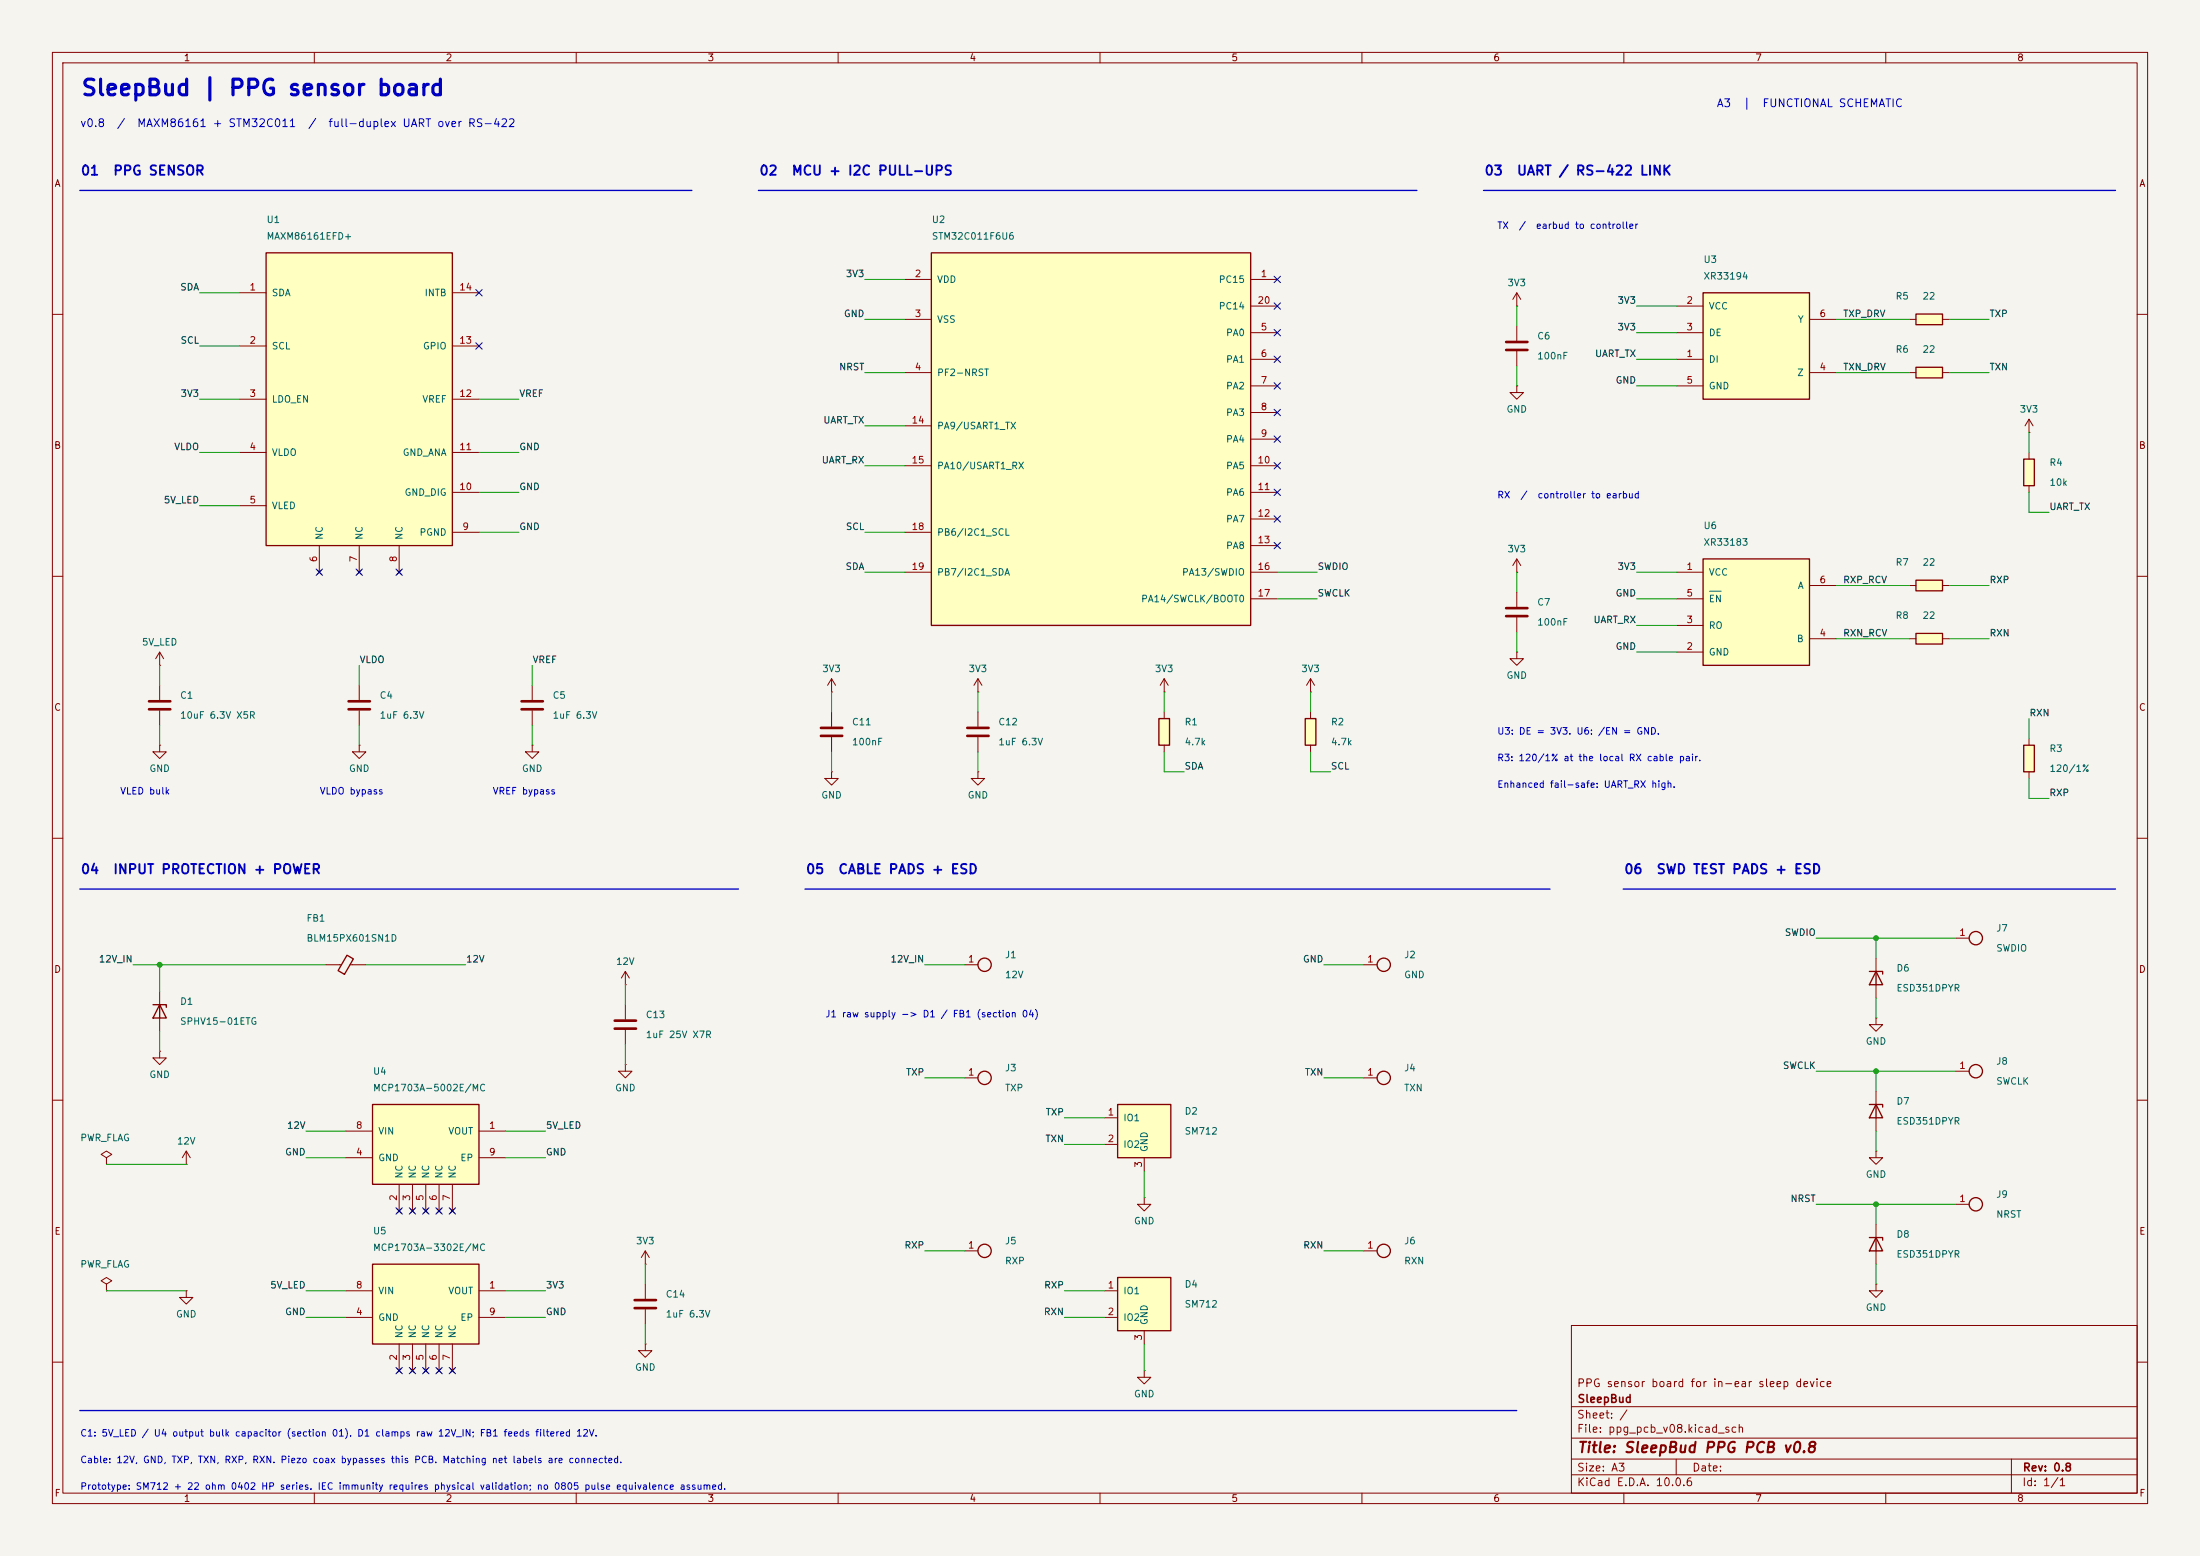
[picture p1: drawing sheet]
<svg xmlns="http://www.w3.org/2000/svg" width="420mm" height="297mm" viewBox="0 0 420 297" stroke-linecap="round" stroke-linejoin="round" font-family="sans-serif">
<path d="M0 0h420v297h-420z" fill="#f5f4ef" stroke="#f5f4ef" stroke-width=".19"/>
<g fill="none" stroke="#840000" stroke-width=".19">
<path d="M10 10h400v277h-400zM12 12h396v273h-396zM60 10v2M110 10v2M160 10v2M210 10v2M260 10v2M310 10v2M360 10v2M10 60h2M408 60h2M10 110h2"/>
<path d="M408 110h2M30.5 130.8v2.8M30.5 135.6v2.8M10 160h2M408 160h2M10 210h2M408 210h2M300 253h108v32h-108zM10 260h2M300 278.5h108M300 274.5h108M300 268.5h108"/>
<path d="M320 278.5v3M384 278.5v6.5M408 260h2M60 285v2M110 285v2M160 285v2M210 285v2M260 285v2M300 281.5h108M310 285v2M360 285v2"/>
</g>
<path d="M28.4 133.9h4.1M28.4 135.4h4.1" fill="none" stroke="#840000" stroke-width=".51"/>
<path d="M71.1 210.8h20.3v15.3h-20.3z" fill="#ffffc2"/>
<path d="M29.2 191.8h2.5v.5M30.5 191.8l1.2 2.5h-2.5zM30.5 191.8v2.5M66.2 182.3l1.3 .7-1.7 3-1.3-.7zM71.1 210.8h20.3v15.3h-20.3z" fill="none" stroke="#840000" stroke-width=".25"/>
<g fill="none" stroke="#840000" stroke-width=".19">
<path d="M185.9 130.8l.8-1.3 .8 1.3M186.7 132.1h.1M186.7 129.5v2.6M186.7 135.9v2.8M185.4 148.6h2.6l-1.3 1.3zM186.7 147.3h.1M186.7 140.7v2.8M186.7 147.3v1.3M30.5 189.2v2.6M30.5 194.3v2.6M62.2 184.2h3M66.8 184.2h3"/>
<path d="M356.9 195.6h2.5l-1.3 1.3zM358.1 194.3h.1M358.1 194.3v1.3M29.2 201.9h2.5l-1.2 1.3zM30.5 200.7h.1M30.5 200.7v1.2M66 215.9h5.1M91.4 215.9h5.1M66 221h5.1M75.8 230.8l.8 .7M76.2 226.1v5M76.6 230.8l-.8 .7"/>
<path d="M78.4 230.8l.7 .7M78.7 226.1v5M79.1 230.8l-.7 .7M80.9 230.8l.8 .7M81.3 226.1v5M81.7 230.8l-.8 .7M83.4 230.8l.8 .7M83.8 226.1v5M84.2 230.8l-.8 .7M86 230.8l.7 .7M86.4 226.1v5M86.7 230.8l-.7 .7"/>
<path d="M91.4 221h5.1"/>
</g>
<path d="M184.7 138.9h4M184.7 140.5h4" fill="none" stroke="#840000" stroke-width=".51"/>
<path d="M365.8 120.9h5v2h-5z" fill="#ffffc2"/>
<path d="M365.8 120.9h5v2h-5zM356.9 210.8h2.5v.5M358.1 210.8l1.3 2.6h-2.5zM358.1 210.8v2.6" fill="none" stroke="#840000" stroke-width=".25"/>
<g fill="none" stroke="#840000" stroke-width=".19">
<path d="M288.8 108l.8-1.3 .7 1.3M289.6 109.2h.1M289.6 106.7v2.5M29.7 125.7l.8-1.2 .7 1.2M30.5 127h.1M30.5 124.5v2.5M158 130.8l.7-1.3 .8 1.3M158.7 132.1h.1M158.7 129.5v2.6M158.7 135.9v2.8M364.5 121.9h1.3M370.8 121.9h1.3"/>
<path d="M29.2 143.5h2.5l-1.2 1.3zM30.5 142.2h.1M30.5 142.2v1.3M157.5 148.6h2.5l-1.3 1.3zM158.7 147.3h.1M158.7 140.7v2.8M158.7 147.3v1.3M358.1 219.7h.1M358.1 208.3v2.5M358.1 213.4v2.5M358.1 219.7v1.3M356.9 221h2.5l-1.3 1.2z"/>
</g>
<path d="M156.7 138.9h4.1M156.7 140.5h4.1" fill="none" stroke="#840000" stroke-width=".51"/>
<path d="M221.2 137.2h2.1v5h-2.1z" fill="#ffffc2"/>
<g fill="none" stroke="#840000" stroke-width=".25">
<path d="M221.2 137.2h2.1v5h-2.1z"/>
<circle cx="377.2" cy="229.9" r="1.27"/>
</g>
<g fill="none" stroke="#840000" stroke-width=".19">
<path d="M68.6 130.8v2.8M68.6 135.6v2.8M222.2 135.9v1.3M100.3 143.5h2.6l-1.3 1.3zM101.6 142.2h.1M101.6 142.2v1.3M222.2 142.2v1.3M20.3 221l1-.7-1-.6-1 .6 1 .7v1.2M20.3 222.2h.1M123.2 238.8v2.5M373.4 229.9h2.5M20.3 245.1l1-.6-1-.7-1 .7 1 .6v1.3"/>
<path d="M20.3 246.4h.1M121.9 257.8h2.6l-1.3 1.3zM122.4 240l.8-1.2 .8 1.2M123.2 256.5h.1M123.2 241.3h.1M123.2 245.1v2.8M123.2 249.9v2.8M123.2 256.5v1.3"/>
</g>
<path d="M66.5 133.9h4.1M66.5 135.4h4.1M121.2 248.2h4M121.2 249.7h4" fill="none" stroke="#840000" stroke-width=".51"/>
<path d="M386.3 142.2h2.1v5.1h-2.1z" fill="#ffffc2"/>
<path d="M386.3 142.2h2.1v5.1h-2.1z" fill="none" stroke="#840000" stroke-width=".25"/>
<path d="M387.3 141v1.2M387.3 147.3v1.3M35.6 219.7v2.5M34.8 221l.8-1.3 .7 1.3M35.6 222.2h.1M34.3 247.6h2.5l-1.2 1.3zM35.6 246.4h.1M35.6 246.4v1.2" fill="none" stroke="#840000" stroke-width=".19"/>
<path d="M71.1 241.3h20.3v15.2h-20.3z" fill="#ffffc2"/>
<path d="M71.1 241.3h20.3v15.2h-20.3z" fill="none" stroke="#840000" stroke-width=".25"/>
<g fill="none" stroke="#840000" stroke-width=".19">
<path d="M66 246.4h5.1M66 251.5h5.1M76.2 256.5v5.1M78.7 256.5v5.1M81.3 256.5v5.1M83.8 256.5v5.1M86.4 256.5v5.1M91.4 246.4h5.1M91.4 251.5h5.1M75.8 261.2l.8 .8M76.6 261.2l-.8 .8M78.4 261.2l.7 .8"/>
<path d="M79.1 261.2l-.7 .8M80.9 261.2l.8 .8M81.7 261.2l-.8 .8M83.4 261.2l.8 .8M84.2 261.2l-.8 .8M86 261.2l.7 .8M86.7 261.2l-.7 .8"/>
</g>
<path d="M325.1 106.7h20.3v20.3h-20.3z" fill="#ffffc2"/>
<g fill="none" stroke="#840000" stroke-width=".25">
<path d="M325.1 106.7h20.3v20.3h-20.3zM356.9 185.4h2.5v.5M358.1 185.4l1.3 2.6h-2.5zM358.1 185.4v2.6M356.9 236.2h2.5v.5M358.1 236.2l1.3 2.6h-2.5zM358.1 236.2v2.6"/>
<circle cx="377.2" cy="179.1" r="1.27"/>
<circle cx="264.2" cy="184.1" r="1.27"/>
<circle cx="264.2" cy="205.7" r="1.27"/>
<circle cx="377.2" cy="204.5" r="1.27"/>
</g>
<g fill="none" stroke="#840000" stroke-width=".19">
<path d="M289.6 113v2.8M289.6 117.9v2.8M320 109.2h5.1M320 119.4h5.1M320 114.3h5.1M345.4 111.8h5.1M288.3 125.7h2.5l-1.2 1.3zM289.6 124.5h.1M289.6 124.5v1.2M320 124.5h5.1M345.4 121.9h5.1M373.4 179.1h2.5"/>
<path d="M118.6 186.7l.8-1.3 .7 1.3M119.4 188h.1M119.4 185.4v2.6M119.4 191.8v2.8M119.4 196.6v2.8M260.3 184.2h2.6M358.1 182.9v2.5M358.1 188v2.5M118.1 204.5h2.5l-1.2 1.2zM119.4 203.2h.1M119.4 203.2v1.3M260.3 205.7h2.6"/>
<path d="M373.4 204.5h2.5M358.1 233.7v2.5M358.1 238.8v2.5M356.9 246.4h2.5l-1.3 1.2zM358.1 245.1h.1M358.1 245.1v1.3M217.2 262.9h2.5l-1.3 1.3zM218.4 261.6h.1M218.4 261.6v1.3"/>
</g>
<path d="M326.4 112.9h2.2" fill="none" stroke="#006464" stroke-width=".19"/>
<path d="M287.5 116.1h4.1M287.5 117.6h4.1M117.3 194.8h4.1M117.3 196.3h4.1" fill="none" stroke="#840000" stroke-width=".51"/>
<path d="M213.4 210.8h10.1v10.2h-10.1z" fill="#ffffc2"/>
<path d="M213.4 210.8h10.1v10.2h-10.1z" fill="none" stroke="#840000" stroke-width=".25"/>
<path d="M210.8 213.4h2.6M210.8 218.4h2.6M218.4 221v2.5" fill="none" stroke="#840000" stroke-width=".19"/>
<path d="M249.2 137.2h2v5h-2z" fill="#ffffc2"/>
<path d="M249.2 137.2h2v5h-2z" fill="none" stroke="#840000" stroke-width=".25"/>
<path d="M249.4 130.8l.8-1.3 .8 1.3M250.2 132.1h.1M250.2 129.5v2.6M250.2 135.9v1.3M250.2 142.2v1.3M217.2 229.9h2.5l-1.3 1.2zM218.4 228.6h.1M218.4 228.6v1.3" fill="none" stroke="#840000" stroke-width=".19"/>
<path d="M365.8 110.7h5v2.1h-5z" fill="#ffffc2"/>
<path d="M365.8 110.7h5v2.1h-5z" fill="none" stroke="#840000" stroke-width=".25"/>
<path d="M364.5 111.8h1.3M370.8 111.8h1.3" fill="none" stroke="#840000" stroke-width=".19"/>
<path d="M365.8 59.9h5v2.1h-5z" fill="#ffffc2"/>
<path d="M365.8 59.9h5v2.1h-5z" fill="none" stroke="#840000" stroke-width=".25"/>
<path d="M364.5 61h1.3M370.8 61h1.3" fill="none" stroke="#840000" stroke-width=".19"/>
<path d="M177.8 48.3h61v71.1h-61z" fill="#ffffc2"/>
<path d="M177.8 48.3h61v71.1h-61z" fill="none" stroke="#840000" stroke-width=".25"/>
<g fill="none" stroke="#840000" stroke-width=".19">
<path d="M172.7 53.3h5.1M238.8 53.3h5M238.8 58.4h5M172.7 61h5.1M172.7 71.1h5.1M238.8 63.5h5M238.8 68.6h5M238.8 73.7h5M238.8 78.7h5M172.7 88.9h5.1M172.7 81.3h5.1M238.8 83.8h5"/>
<path d="M238.8 88.9h5M238.8 94h5M238.8 99.1h5M172.7 109.2h5.1M172.7 101.6h5.1M238.8 104.1h5M238.8 109.2h5M238.8 114.3h5"/>
</g>
<path d="M386.3 87.6h2.1v5.1h-2.1z" fill="#ffffc2"/>
<path d="M386.3 87.6h2.1v5.1h-2.1z" fill="none" stroke="#840000" stroke-width=".25"/>
<path d="M386.6 81.3l.7-1.3 .8 1.3M387.3 82.6h.1M387.3 80v2.6M387.3 86.4v1.2M387.3 92.7v1.3" fill="none" stroke="#840000" stroke-width=".19"/>
<path d="M365.8 70.1h5v2h-5z" fill="#ffffc2"/>
<g fill="none" stroke="#840000" stroke-width=".25">
<path d="M365.8 70.1h5v2h-5z"/>
<circle cx="188" cy="205.7" r="1.27"/>
<circle cx="188" cy="238.8" r="1.27"/>
<circle cx="264.2" cy="238.8" r="1.27"/>
</g>
<path d="M364.5 71.1h1.3M370.8 71.1h1.3M184.1 205.7h2.6M184.1 238.8h2.6M260.3 238.8h2.6" fill="none" stroke="#840000" stroke-width=".19"/>
<path d="M325.1 55.9h20.3v20.3h-20.3z" fill="#ffffc2"/>
<g fill="none" stroke="#840000" stroke-width=".25">
<path d="M325.1 55.9h20.3v20.3h-20.3z"/>
<circle cx="188" cy="184.1" r="1.27"/>
</g>
<path d="M320 58.4h5.1M320 68.6h5.1M320 63.5h5.1M320 73.7h5.1M345.4 71.1h5.1M345.4 61h5.1M184.1 184.2h2.6" fill="none" stroke="#840000" stroke-width=".19"/>
<path d="M213.4 243.8h10.1v10.2h-10.1z" fill="#ffffc2"/>
<path d="M213.4 243.8h10.1v10.2h-10.1z" fill="none" stroke="#840000" stroke-width=".25"/>
<path d="M288.3 74.9h2.5l-1.2 1.3zM289.6 73.7h.1M289.6 73.7v1.2M101.6 130.8v2.8M101.6 135.6v2.8M67.3 143.5h2.5l-1.2 1.3zM68.6 142.2h.1M68.6 142.2v1.3M210.8 246.4h2.6M210.8 251.5h2.6M218.4 254v2.5" fill="none" stroke="#840000" stroke-width=".19"/>
<path d="M99.6 133.9h4M99.6 135.4h4" fill="none" stroke="#840000" stroke-width=".51"/>
<path d="M50.8 48.3h35.6v55.8h-35.6z" fill="#ffffc2"/>
<path d="M50.8 48.3h35.6v55.8h-35.6z" fill="none" stroke="#840000" stroke-width=".25"/>
<g fill="none" stroke="#840000" stroke-width=".19">
<path d="M45.7 55.9h5.1M86.4 55.9h5M288.8 57.2l.8-1.3 .7 1.3M289.6 58.4h.1M289.6 55.9v2.5M45.7 66h5.1M45.7 76.2h5.1M86.4 66h5M86.4 76.2h5M289.6 62.2v2.8M289.6 67.1v2.8M45.7 86.4h5.1"/>
<path d="M45.7 96.5h5.1M86.4 86.4h5M86.4 94h5M60.6 108.8l.7 .8M61 104.1v5.1M61.3 108.8l-.7 .8M68.2 108.8l.8 .8M68.6 104.1v5.1M69 108.8l-.8 .8M75.8 108.8l.8 .8M76.2 104.1v5.1M76.6 108.8l-.8 .8"/>
<path d="M86.4 101.6h5M221.5 130.8l.7-1.3 .8 1.3M222.2 132.1h.1M222.2 129.5v2.6"/>
</g>
<path d="M287.5 65.3h4.1M287.5 66.8h4.1" fill="none" stroke="#840000" stroke-width=".51"/>
<path d="M15.2 36.4h116.9M144.8 36.4h125.7M283.2 36.4h120.7M15.2 169.7h125.8M153.7 169.7h142.2M309.9 169.7h94M15.2 269.2h274.4" fill="none" stroke="#0000c2" stroke-width=".25"/>
<g fill="none" stroke="#009600" stroke-width=".19">
<path d="M38.1 55.9h7.6M165.1 53.3h7.6M289.6 58.4v3.8M312.4 58.4h7.6M38.1 66h7.6M38.1 76.2h7.6M91.4 76.2h7.7M165.1 61h7.6M165.1 71.1h7.6M289.6 69.9v3.8M312.4 73.7h7.6M312.4 63.5h7.6"/>
<path d="M312.4 68.6h7.6M350.5 61h14M350.5 71.1h14M372.1 61h7.6M372.1 71.1h7.6M38.1 86.4h7.6M38.1 96.5h7.6M91.4 94h7.7M91.4 86.4h7.7M165.1 88.9h7.6M165.1 81.3h7.6M387.3 82.6v3.8"/>
<path d="M387.3 94v3.8h3.9M91.4 101.6h7.7M165.1 109.2h7.6M165.1 101.6h7.6M243.8 114.3h7.7M243.8 109.2h7.7M289.6 109.2v3.8M312.4 114.3h7.6M312.4 109.2h7.6M312.4 119.4h7.6M350.5 111.8h14M372.1 111.8h7.6"/>
<path d="M30.5 127v3.8M30.5 138.4v3.8M68.6 127v3.8M68.6 138.4v3.8M101.6 127v3.8M101.6 138.4v3.8M158.7 132.1v3.8M186.7 132.1v3.8M222.2 132.1v3.8M250.2 132.1v3.8M289.6 120.7v3.8M312.4 124.5h7.6"/>
<path d="M350.5 121.9h14M372.1 121.9h7.6M387.3 137.2v3.8M158.7 143.5v3.8M186.7 143.5v3.8M222.2 143.5v3.8h3.9M250.2 143.5v3.8h3.8M387.3 148.6v3.8h3.9M346.7 179.1h26.7M358.1 179.1v3.8M25.4 184.2h36.8M30.5 184.2v5"/>
<path d="M30.5 196.9v3.8M69.8 184.2h19.1M119.4 188v3.8M119.4 199.4v3.8M176.5 184.2h7.6M252.7 184.2h7.6M358.1 190.5v3.8M58.4 215.9h7.6M96.5 215.9h7.6M176.5 205.7h7.6M203.2 213.4h7.6M203.2 218.4h7.6"/>
<path d="M252.7 205.7h7.6M346.7 204.5h26.7M358.1 204.5v3.8M358.1 215.9v3.8M20.3 222.2h15.3M58.4 221h7.6M96.5 221h7.6M176.5 238.8h7.6M218.4 223.5v5.1M252.7 238.8h7.6M346.7 229.9h26.7M358.1 229.9v3.8"/>
<path d="M20.3 246.4h15.3M58.4 246.4h7.6M58.4 251.5h7.6M96.5 246.4h7.6M96.5 251.5h7.6M123.2 241.3v3.8M123.2 252.7v3.8M203.2 246.4h7.6M203.2 251.5h7.6M218.4 256.5v5.1M358.1 241.3v3.8"/>
</g>
<g fill="none" stroke="#000084" stroke-width=".19">
<path d="M90.8 55.3l1.2 1.2M92 55.3l-1.2 1.2M243.2 52.7l1.2 1.2M243.2 57.8l1.2 1.2M244.4 52.7l-1.2 1.2M244.4 57.8l-1.2 1.2M90.8 65.4l1.2 1.2M92 65.4l-1.2 1.2M243.2 78.1l1.2 1.2M243.2 73.1l1.2 1.2M243.2 68l1.2 1.2M243.2 62.9l1.2 1.2"/>
<path d="M244.4 78.1l-1.2 1.2M244.4 73.1l-1.2 1.2M244.4 68l-1.2 1.2M244.4 62.9l-1.2 1.2M243.2 98.5l1.2 1.2M243.2 93.4l1.2 1.2M243.2 88.3l1.2 1.2M243.2 83.2l1.2 1.2M244.4 98.5l-1.2 1.2M244.4 93.4l-1.2 1.2M244.4 88.3l-1.2 1.2M244.4 83.2l-1.2 1.2"/>
<path d="M60.4 108.6l1.2 1.2M61.6 108.6l-1.2 1.2M68 108.6l1.2 1.2M69.2 108.6l-1.2 1.2M75.6 108.6l1.2 1.2M76.8 108.6l-1.2 1.2M243.2 103.5l1.2 1.2M244.4 103.5l-1.2 1.2M75.6 230.5l1.2 1.2M76.8 230.5l-1.2 1.2M78.1 230.5l1.2 1.2M79.3 230.5l-1.2 1.2"/>
<path d="M80.7 230.5l1.2 1.2M81.9 230.5l-1.2 1.2M83.2 230.5l1.2 1.2M84.4 230.5l-1.2 1.2M85.8 230.5l1.2 1.2M87 230.5l-1.2 1.2M75.6 261l1.2 1.2M76.8 261l-1.2 1.2M78.1 261l1.2 1.2M79.3 261l-1.2 1.2M80.7 261l1.2 1.2M81.9 261l-1.2 1.2"/>
<path d="M83.2 261l1.2 1.2M84.4 261l-1.2 1.2M85.8 261l1.2 1.2M87 261l-1.2 1.2"/>
</g>
<g fill="#009600" stroke="#009600" stroke-width=".19">
<circle cx="30.5" cy="184.2" r=".46"/>
<circle cx="358.1" cy="179.1" r=".46"/>
<circle cx="358.1" cy="229.9" r=".46"/>
<circle cx="358.1" cy="204.5" r=".46"/>
</g>
<text font-size="3" fill="#0000c2" x="15.3" y="19">SleepBud | PPG sensor board</text>
<text font-size="2" fill="#840000" x="301" y="277.8">Title: SleepBud PPG PCB v0.8</text>
<g font-size="1.8" fill="#0000c2">
<text x="15.3" y="33.9">01</text>
<text x="21.5" y="33.9">PPG SENSOR</text>
<text x="144.8" y="33.9">02</text>
<text x="151" y="33.9">MCU + I2C PULL-UPS</text>
<text x="283.3" y="33.9">03</text>
<text x="289.4" y="33.9">UART / RS-422 LINK</text>
<text x="15.3" y="167.3">04</text>
<text x="21.5" y="167.3">INPUT PROTECTION + POWER</text>
<text x="153.7" y="167.3">05</text>
<text x="159.9" y="167.3">CABLE PADS + ESD</text>
<text x="309.9" y="167.3">06</text>
<text x="316.1" y="167.3">SWD TEST PADS + ESD</text>
</g>
<g font-size="1.5" fill="#0000c2">
<text x="327.6" y="20.8">A3</text>
<text x="332.6" y="20.8">|</text>
<text x="336.3" y="20.8">FUNCTIONAL SCHEMATIC</text>
<text x="15.2" y="24.6">v0.8</text>
<text x="22.2" y="24.6">/</text>
<text x="26" y="24.6">MAXM86161 + STM32C011</text>
<text x="58.7" y="24.6">/</text>
<text x="62.5" y="24.6">full-duplex UART over RS-422</text>
</g>
<g font-size="1.5" fill="#840000">
<text x="300.9" y="265.1">PPG sensor board for in-ear sleep device</text>
<text x="301" y="268.1">SleepBud</text>
<text x="300.9" y="273.8">File: ppg_pcb_v08.kicad_sch</text>
<text x="300.9" y="271.1">Sheet: /</text>
<text x="300.9" y="281.2">Size: A3</text>
<text x="322.9" y="281.2">Date:</text>
<text x="386" y="281.2">Rev: 0.8</text>
<text x="300.9" y="284">KiCad E.D.A. 10.0.6</text>
<text x="385.9" y="284">Id: 1/1</text>
</g>
<g font-size="1.3" fill="#840000">
<text x="35" y="12">1</text>
<text x="85" y="12">2</text>
<text x="135" y="12">3</text>
<text x="185" y="12">4</text>
<text x="235" y="12">5</text>
<text x="285" y="12">6</text>
<text x="335" y="12">7</text>
<text x="385" y="12">8</text>
<text x="10.3" y="36">A</text>
<text x="408.3" y="36">A</text>
<text x="10.2" y="86">B</text>
<text x="408.2" y="86">B</text>
<text x="10.2" y="136">C</text>
<text x="408.2" y="136">C</text>
<text x="10.2" y="186">D</text>
<text x="408.2" y="186">D</text>
<text x="10.3" y="236">E</text>
<text x="408.3" y="236">E</text>
<text x="10.3" y="286">F</text>
<text x="35" y="287">1</text>
<text x="85" y="287">2</text>
<text x="135" y="287">3</text>
<text x="185" y="287">4</text>
<text x="235" y="287">5</text>
<text x="285" y="287">6</text>
<text x="335" y="287">7</text>
<text x="385" y="287">8</text>
<text x="408.3" y="286">F</text>
</g>
<g font-size="1.3" fill="#006464">
<text x="50.8" y="42.9">U1</text>
<text x="50.8" y="46">MAXM86161EFD+</text>
<text x="177.8" y="42.9">U2</text>
<text x="177.8" y="46">STM32C011F6U6</text>
<text x="325.1" y="50.5">U3</text>
<text x="325.1" y="53.7">XR33194</text>
<text x="51.8" y="56.8">SDA</text>
<text x="80.9" y="56.8">INTB</text>
<text x="178.8" y="54.3">VDD</text>
<text x="232.6" y="54.3">PC15</text>
<text x="232.6" y="59.4">PC14</text>
<text x="287.7" y="54.9">3V3</text>
<text x="326.1" y="59.4">VCC</text>
<text x="361.8" y="57.5">R5</text>
<text x="366.9" y="57.5">22</text>
<text x="178.8" y="61.9">VSS</text>
<text x="233.9" y="64.5">PA0</text>
<text x="293.4" y="65.1">C6</text>
<text x="326.1" y="64.5">DE</text>
<text x="343.1" y="61.9">Y</text>
<text x="51.8" y="67">SCL</text>
<text x="80.6" y="67">GPIO</text>
<text x="233.9" y="69.5">PA1</text>
<text x="293.4" y="68.9">100nF</text>
<text x="326.1" y="69.5">DI</text>
<text x="361.8" y="67.6">R6</text>
<text x="366.9" y="67.6">22</text>
<text x="51.8" y="77.2">LDO_EN</text>
<text x="80.5" y="77.2">VREF</text>
<text x="178.8" y="72.1">PF2-NRST</text>
<text x="233.9" y="74.6">PA2</text>
<text x="326.1" y="74.6">GND</text>
<text x="343" y="72.1">Z</text>
<text x="178.8" y="82.2">PA9/USART1_TX</text>
<text x="233.9" y="79.7">PA3</text>
<text x="287.5" y="79.1">GND</text>
<text x="385.5" y="79.1">3V3</text>
<text x="51.8" y="87.3">VLDO</text>
<text x="76.8" y="87.3">GND_ANA</text>
<text x="178.8" y="89.9">PA10/USART1_RX</text>
<text x="233.9" y="84.8">PA4</text>
<text x="233.9" y="89.9">PA5</text>
<text x="391.1" y="89.2">R4</text>
<text x="77.1" y="94.9">GND_DIG</text>
<text x="233.9" y="94.9">PA6</text>
<text x="391.1" y="93">10k</text>
<text x="51.8" y="97.5">VLED</text>
<text x="233.9" y="100">PA7</text>
<text x="325.1" y="101.3">U6</text>
<text x="61.9" y="103.2" transform="rotate(-90 61.9 103.2)">NC</text>
<text x="69.5" y="103.2" transform="rotate(-90 69.5 103.2)">NC</text>
<text x="77.2" y="103.2" transform="rotate(-90 77.2 103.2)">NC</text>
<text x="80" y="102.6">PGND</text>
<text x="178.8" y="102.6">PB6/I2C1_SCL</text>
<text x="233.9" y="105.1">PA8</text>
<text x="287.7" y="105.7">3V3</text>
<text x="325.1" y="104.5">XR33183</text>
<text x="178.8" y="110.2">PB7/I2C1_SDA</text>
<text x="225.5" y="110.2">PA13/SWDIO</text>
<text x="326.1" y="110.2">VCC</text>
<text x="343.1" y="112.7">A</text>
<text x="361.8" y="108.3">R7</text>
<text x="366.9" y="108.3">22</text>
<text x="217.7" y="115.3">PA14/SWCLK/BOOT0</text>
<text x="293.4" y="115.9">C7</text>
<text x="293.4" y="119.7">100nF</text>
<text x="326.1" y="115.3">EN</text>
<text x="361.8" y="118.4">R8</text>
<text x="366.9" y="118.4">22</text>
<text x="27" y="123.5">5V_LED</text>
<text x="326.1" y="125.4">GND</text>
<text x="326.1" y="120.3">RO</text>
<text x="342.9" y="122.9">B</text>
<text x="156.9" y="128.6">3V3</text>
<text x="184.8" y="128.6">3V3</text>
<text x="220.4" y="128.6">3V3</text>
<text x="248.3" y="128.6">3V3</text>
<text x="287.5" y="129.9">GND</text>
<text x="34.3" y="133.7">C1</text>
<text x="34.3" y="137.5">10uF 6.3V X5R</text>
<text x="72.4" y="133.7">C4</text>
<text x="72.4" y="137.5">1uF 6.3V</text>
<text x="105.4" y="133.7">C5</text>
<text x="105.4" y="137.5">1uF 6.3V</text>
<text x="162.5" y="138.8">C11</text>
<text x="162.5" y="142.6">100nF</text>
<text x="190.5" y="138.8">C12</text>
<text x="190.5" y="142.6">1uF 6.3V</text>
<text x="226" y="138.8">R1</text>
<text x="226" y="142.6">4.7k</text>
<text x="254" y="138.8">R2</text>
<text x="254" y="142.6">4.7k</text>
<text x="391.1" y="143.8">R3</text>
<text x="28.4" y="147.6">GND</text>
<text x="66.5" y="147.6">GND</text>
<text x="99.5" y="147.6">GND</text>
<text x="391.1" y="147.6">120/1%</text>
<text x="156.7" y="152.7">GND</text>
<text x="184.6" y="152.7">GND</text>
<text x="58.4" y="176.2">FB1</text>
<text x="381" y="178.1">J7</text>
<text x="58.4" y="180">BLM15PX601SN1D</text>
<text x="117.5" y="184.5">12V</text>
<text x="191.8" y="183.2">J1</text>
<text x="268" y="183.2">J2</text>
<text x="361.9" y="185.7">D6</text>
<text x="381" y="181.9">SWDIO</text>
<text x="191.8" y="187">12V</text>
<text x="268" y="187">GND</text>
<text x="361.9" y="189.6">ESD351DPYR</text>
<text x="34.3" y="192.1">D1</text>
<text x="34.3" y="195.9">SPHV15-01ETG</text>
<text x="123.2" y="194.6">C13</text>
<text x="123.2" y="198.4">1uF 25V X7R</text>
<text x="356.1" y="199.7">GND</text>
<text x="381" y="203.5">J8</text>
<text x="28.4" y="206.1">GND</text>
<text x="71.1" y="205.4">U4</text>
<text x="71.1" y="208.6">MCP1703A-5002E/MC</text>
<text x="117.3" y="208.6">GND</text>
<text x="191.8" y="204.8">J3</text>
<text x="191.8" y="208.6">TXP</text>
<text x="268" y="204.8">J4</text>
<text x="268" y="208.6">TXN</text>
<text x="381" y="207.3">SWCLK</text>
<text x="214.3" y="214.3">IO1</text>
<text x="226" y="213.1">D2</text>
<text x="361.9" y="211.1">D7</text>
<text x="361.9" y="215">ESD351DPYR</text>
<text x="15.2" y="218.1">PWR_FLAG</text>
<text x="33.7" y="218.8">12V</text>
<text x="72.1" y="221.9">GND</text>
<text x="72.1" y="216.9">VIN</text>
<text x="85.5" y="216.9">VOUT</text>
<text x="87.8" y="221.9">EP</text>
<text x="214.3" y="219.4">IO2</text>
<text x="219.4" y="220" transform="rotate(-90 219.4 220)">GND</text>
<text x="226" y="216.9">SM712</text>
<text x="77.2" y="225.1" transform="rotate(-90 77.2 225.1)">NC</text>
<text x="79.7" y="225.1" transform="rotate(-90 79.7 225.1)">NC</text>
<text x="82.2" y="225.1" transform="rotate(-90 82.2 225.1)">NC</text>
<text x="84.8" y="225.1" transform="rotate(-90 84.8 225.1)">NC</text>
<text x="87.3" y="225.1" transform="rotate(-90 87.3 225.1)">NC</text>
<text x="356.1" y="225.1">GND</text>
<text x="381" y="228.9">J9</text>
<text x="381" y="232.7">NRST</text>
<text x="71.1" y="235.9">U5</text>
<text x="71.1" y="239.1">MCP1703A-3302E/MC</text>
<text x="121.3" y="237.8">3V3</text>
<text x="191.8" y="237.8">J5</text>
<text x="216.4" y="234">GND</text>
<text x="268" y="237.8">J6</text>
<text x="361.9" y="236.5">D8</text>
<text x="15.2" y="242.3">PWR_FLAG</text>
<text x="191.8" y="241.6">RXP</text>
<text x="268" y="241.6">RXN</text>
<text x="361.9" y="240.4">ESD351DPYR</text>
<text x="33.5" y="251.8">GND</text>
<text x="72.1" y="247.3">VIN</text>
<text x="85.5" y="247.3">VOUT</text>
<text x="127" y="248">C14</text>
<text x="127" y="251.8">1uF 6.3V</text>
<text x="214.3" y="247.3">IO1</text>
<text x="226" y="246.1">D4</text>
<text x="226" y="249.9">SM712</text>
<text x="356.1" y="250.5">GND</text>
<text x="72.1" y="252.4">GND</text>
<text x="77.2" y="255.6" transform="rotate(-90 77.2 255.6)">NC</text>
<text x="79.7" y="255.6" transform="rotate(-90 79.7 255.6)">NC</text>
<text x="82.2" y="255.6" transform="rotate(-90 82.2 255.6)">NC</text>
<text x="84.8" y="255.6" transform="rotate(-90 84.8 255.6)">NC</text>
<text x="87.3" y="255.6" transform="rotate(-90 87.3 255.6)">NC</text>
<text x="87.8" y="252.4">EP</text>
<text x="214.3" y="252.4">IO2</text>
<text x="219.4" y="253" transform="rotate(-90 219.4 253)">GND</text>
<text x="121.1" y="261.9">GND</text>
<text x="216.4" y="267">GND</text>
</g>
<g font-size="1.3" fill="#0000c2">
<text x="285.7" y="44">TX</text>
<text x="289.8" y="44">/</text>
<text x="293.1" y="44">earbud to controller</text>
<text x="285.7" y="95.4">RX</text>
<text x="290.1" y="95.4">/</text>
<text x="293.4" y="95.4">controller to earbud</text>
<text x="285.7" y="140.5">U3: DE = 3V3. U6: /EN = GND.</text>
<text x="285.7" y="145.6">R3: 120/1% at the local RX cable pair.</text>
<text x="22.8" y="152">VLED bulk</text>
<text x="60.9" y="152">VLDO bypass</text>
<text x="94" y="152">VREF bypass</text>
<text x="285.7" y="150.7">Enhanced fail-safe: UART_RX high.</text>
<text x="157.5" y="194.5">J1 raw supply -&gt; D1 / FB1 (section 04)</text>
<text x="15.2" y="274.5">C1: 5V_LED / U4 output bulk capacitor (section 01). D1 clamps raw 12V_IN; FB1 feeds filtered 12V.</text>
<text x="15.2" y="279.6">Cable: 12V, GND, TXP, TXN, RXP, RXN. Piezo coax bypasses this PCB. Matching net labels are connected.</text>
<text x="15.2" y="284.7">Prototype: SM712 + 22 ohm 0402 HP series. IEC immunity requires physical validation; no 0805 pulse equivalence assumed.</text>
</g>
<g font-size="1.3" fill="#0f0f0f">
<text x="161.4" y="53.2">3V3</text>
<text x="34.3" y="55.8">SDA</text>
<text x="308.7" y="58.3">3V3</text>
<text x="34.4" y="65.9">SCL</text>
<text x="161" y="60.8">GND</text>
<text x="308.7" y="63.4">3V3</text>
<text x="351.8" y="60.8">TXP_DRV</text>
<text x="379.7" y="60.8">TXP</text>
<text x="160.1" y="71">NRST</text>
<text x="304.4" y="68.5">UART_TX</text>
<text x="351.8" y="71">TXN_DRV</text>
<text x="379.7" y="71">TXN</text>
<text x="34.4" y="76.1">3V3</text>
<text x="99" y="76.1">VREF</text>
<text x="308.3" y="73.5">GND</text>
<text x="157.1" y="81.2">UART_TX</text>
<text x="33.2" y="86.2">VLDO</text>
<text x="99" y="86.2">GND</text>
<text x="156.8" y="88.8">UART_RX</text>
<text x="99" y="93.9">GND</text>
<text x="31.2" y="96.4">5V_LED</text>
<text x="99" y="101.5">GND</text>
<text x="161.4" y="101.5">SCL</text>
<text x="391.1" y="97.7">UART_TX</text>
<text x="161.3" y="109.1">SDA</text>
<text x="251.4" y="109.1">SWDIO</text>
<text x="308.7" y="109.1">3V3</text>
<text x="351.8" y="111.6">RXP_RCV</text>
<text x="379.7" y="111.6">RXP</text>
<text x="251.4" y="114.2">SWCLK</text>
<text x="304.1" y="119.3">UART_RX</text>
<text x="308.3" y="114.2">GND</text>
<text x="308.3" y="124.3">GND</text>
<text x="351.8" y="121.8">RXN_RCV</text>
<text x="379.7" y="121.8">RXN</text>
<text x="68.6" y="126.9">VLDO</text>
<text x="101.6" y="126.9">VREF</text>
<text x="387.3" y="137">RXN</text>
<text x="226" y="147.2">SDA</text>
<text x="254" y="147.2">SCL</text>
<text x="391.1" y="152.3">RXP</text>
<text x="340.6" y="178.9">SWDIO</text>
<text x="18.8" y="184">12V_IN</text>
<text x="88.9" y="184">12V</text>
<text x="169.9" y="184">12V_IN</text>
<text x="248.6" y="184">GND</text>
<text x="172.9" y="205.6">TXP</text>
<text x="249" y="205.6">TXN</text>
<text x="340.3" y="204.3">SWCLK</text>
<text x="54.7" y="215.8">12V</text>
<text x="104.1" y="215.8">5V_LED</text>
<text x="199.5" y="213.2">TXP</text>
<text x="54.3" y="220.9">GND</text>
<text x="104.1" y="220.9">GND</text>
<text x="199.5" y="218.3">TXN</text>
<text x="341.7" y="229.7">NRST</text>
<text x="172.6" y="238.6">RXP</text>
<text x="248.7" y="238.6">RXN</text>
<text x="51.5" y="246.3">5V_LED</text>
<text x="54.3" y="251.3">GND</text>
<text x="104.1" y="251.3">GND</text>
<text x="104.1" y="246.3">3V3</text>
<text x="199.2" y="251.3">RXN</text>
<text x="199.2" y="246.3">RXP</text>
</g>
<g font-size="1.3" fill="#a90000">
<text x="174.5" y="53.2">2</text>
<text x="240.6" y="53.2">1</text>
<text x="47.5" y="55.7">1</text>
<text x="87.6" y="55.7">14</text>
<text x="240" y="58.3">20</text>
<text x="321.8" y="58.3">2</text>
<text x="47.5" y="65.9">2</text>
<text x="87.6" y="65.9">13</text>
<text x="174.5" y="60.8">3</text>
<text x="240.6" y="63.4">5</text>
<text x="321.8" y="63.4">3</text>
<text x="347.2" y="60.8">6</text>
<text x="174.5" y="71">4</text>
<text x="240.6" y="68.4">6</text>
<text x="321.8" y="68.4">1</text>
<text x="347.2" y="71">4</text>
<text x="47.5" y="76.1">3</text>
<text x="87.6" y="76.1">12</text>
<text x="240.6" y="73.5">7</text>
<text x="321.8" y="73.5">5</text>
<text x="173.9" y="81.1">14</text>
<text x="240.6" y="78.6">8</text>
<text x="240.6" y="83.7">9</text>
<text x="47.5" y="86.2">4</text>
<text x="87.6" y="86.2">11</text>
<text x="173.9" y="88.8">15</text>
<text x="240" y="88.8">10</text>
<text x="87.6" y="93.8">10</text>
<text x="240" y="93.8">11</text>
<text x="47.5" y="96.4">5</text>
<text x="88.2" y="101.5">9</text>
<text x="173.9" y="101.5">18</text>
<text x="240" y="98.9">12</text>
<text x="60.8" y="107.4" transform="rotate(-90 60.8 107.4)">6</text>
<text x="68.4" y="107.4" transform="rotate(-90 68.4 107.4)">7</text>
<text x="76.1" y="107.4" transform="rotate(-90 76.1 107.4)">8</text>
<text x="240" y="104">13</text>
<text x="173.9" y="109.1">19</text>
<text x="240" y="109.1">16</text>
<text x="321.8" y="109.1">1</text>
<text x="347.2" y="111.6">6</text>
<text x="240" y="114.2">17</text>
<text x="321.8" y="119.2">3</text>
<text x="321.8" y="114.2">5</text>
<text x="321.8" y="124.3">2</text>
<text x="347.2" y="121.8">4</text>
<text x="373.9" y="178.9">1</text>
<text x="184.7" y="184">1</text>
<text x="260.9" y="184">1</text>
<text x="184.7" y="205.6">1</text>
<text x="260.9" y="205.6">1</text>
<text x="373.9" y="204.3">1</text>
<text x="67.8" y="215.8">8</text>
<text x="93.2" y="215.8">1</text>
<text x="211.4" y="213.2">1</text>
<text x="67.8" y="220.8">4</text>
<text x="93.2" y="220.8">9</text>
<text x="211.4" y="218.3">2</text>
<text x="218.3" y="223" transform="rotate(-90 218.3 223)">3</text>
<text x="76.1" y="229.3" transform="rotate(-90 76.1 229.3)">2</text>
<text x="78.6" y="229.3" transform="rotate(-90 78.6 229.3)">3</text>
<text x="81.1" y="229.3" transform="rotate(-90 81.1 229.3)">5</text>
<text x="83.7" y="229.3" transform="rotate(-90 83.7 229.3)">6</text>
<text x="86.2" y="229.3" transform="rotate(-90 86.2 229.3)">7</text>
<text x="373.9" y="229.7">1</text>
<text x="184.7" y="238.6">1</text>
<text x="260.9" y="238.6">1</text>
<text x="67.8" y="251.3">4</text>
<text x="67.8" y="246.2">8</text>
<text x="93.2" y="246.2">1</text>
<text x="93.2" y="251.3">9</text>
<text x="211.4" y="246.2">1</text>
<text x="211.4" y="251.3">2</text>
<text x="218.3" y="256" transform="rotate(-90 218.3 256)">3</text>
<text x="76.1" y="259.8" transform="rotate(-90 76.1 259.8)">2</text>
<text x="78.6" y="259.8" transform="rotate(-90 78.6 259.8)">3</text>
<text x="81.1" y="259.8" transform="rotate(-90 81.1 259.8)">5</text>
<text x="83.7" y="259.8" transform="rotate(-90 83.7 259.8)">6</text>
<text x="86.2" y="259.8" transform="rotate(-90 86.2 259.8)">7</text>
</g>
</svg>
